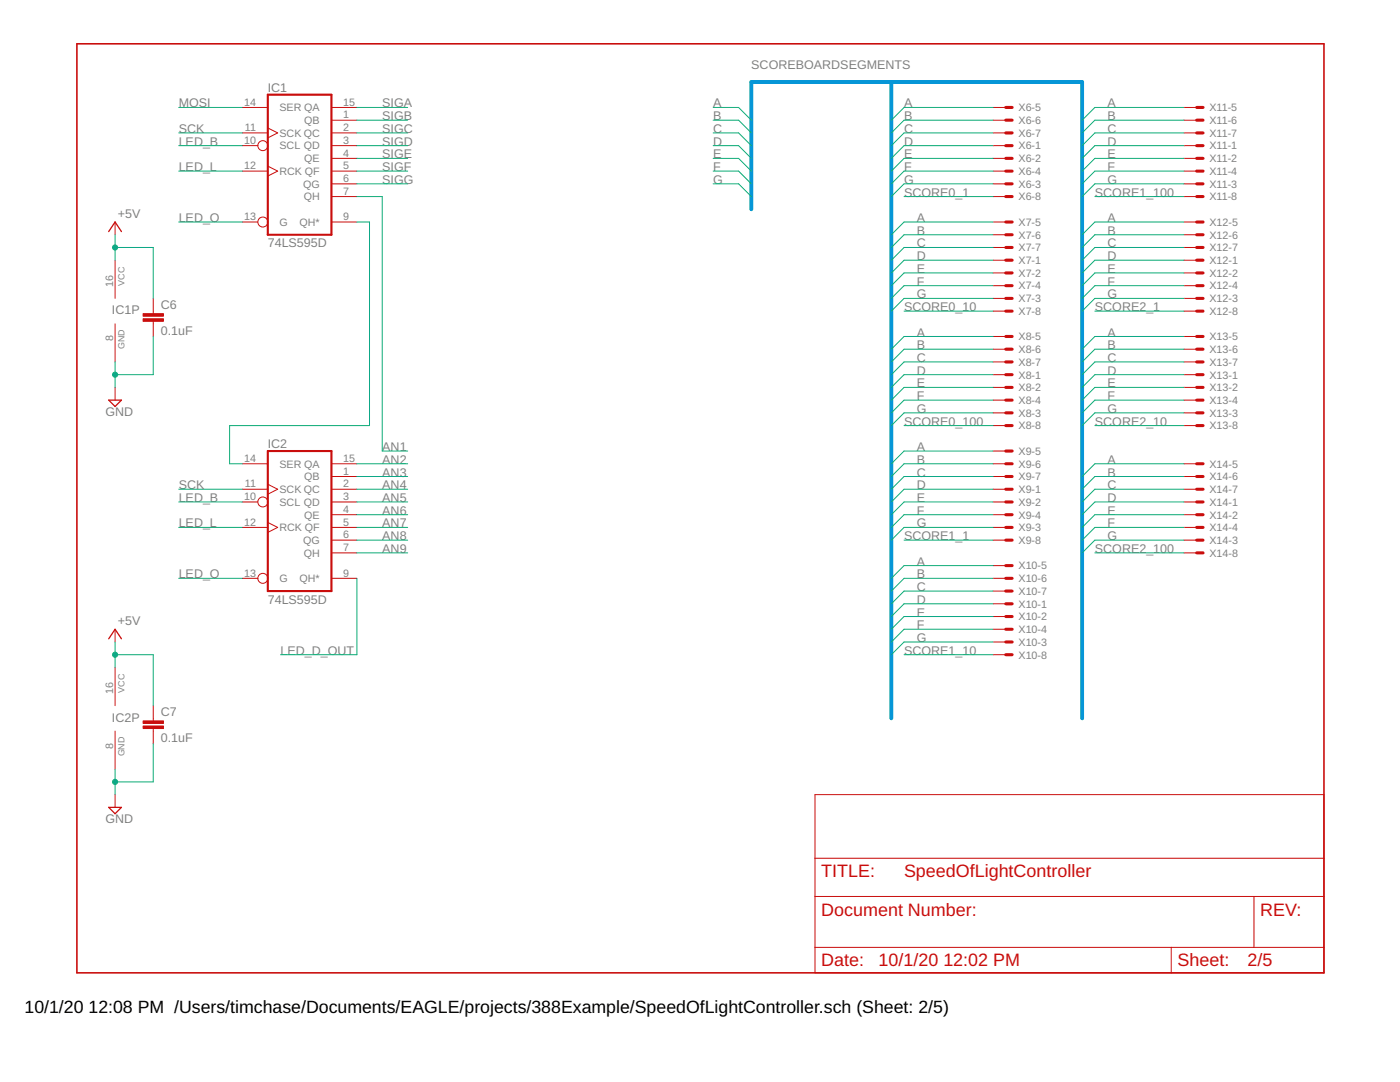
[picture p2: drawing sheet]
<svg xmlns="http://www.w3.org/2000/svg" width="279mm" height="216mm" viewBox="0 0 279 216" stroke-linecap="round" stroke-linejoin="round" font-family="sans-serif">
<path d="M15.3 8.7h248.9v185.4h-248.9z" fill="none" stroke="#c90d0c" stroke-width=".32"/>
<g fill="none" stroke="#c90d0c" stroke-width=".2">
<path d="M48.4 26.5h5M48.4 29.1h3.1M48.4 34.1h5M48.4 21.4h5M53.4 25.5l2 1-2 1M53.4 33.1l2 1-2 1M66.1 24h5.1M66.1 26.5h5.1M66.1 29.1h5.1M66.1 31.6h5.1M66.1 34.1h5.1M66.1 36.7h5.1"/>
<path d="M66.1 39.2h5.1M66.1 21.4h5.1M198.2 24h2.5M198.2 26.5h2.5M198.2 29.1h2.5M198.2 31.6h2.5M198.2 34.1h2.5M198.2 36.7h2.5M198.2 39.2h2.5M198.2 21.4h2.5M236.3 24h2.5M236.3 26.5h2.5"/>
<path d="M236.3 29.1h2.5M236.3 31.6h2.5M236.3 34.1h2.5M236.3 36.7h2.5M236.3 39.2h2.5M236.3 21.4h2.5M23 44.3v2.5M23 51.9v7.6M30.6 59.5v3.1M48.4 44.3h3.1M66.1 44.3h5.1M198.2 44.3h2.5"/>
<path d="M198.2 51.9h2.5M198.2 54.5h2.5M198.2 59.5h2.5M198.2 57h2.5M198.2 46.8h2.5M198.2 49.4h2.5M236.3 44.3h2.5M236.3 51.9h2.5M236.3 54.5h2.5M236.3 59.5h2.5M236.3 57h2.5M236.3 46.8h2.5"/>
<path d="M236.3 49.4h2.5M23 64.6v7.6M23 77.3v2.5M30.6 64.1v3M198.2 62.1h2.5M198.2 74.8h2.5M198.2 77.3h2.5M198.2 79.8h2.5M198.2 67.1h2.5M198.2 69.7h2.5M198.2 72.2h2.5M236.3 62.1h2.5"/>
<path d="M236.3 74.8h2.5M236.3 77.3h2.5M236.3 79.8h2.5M236.3 67.1h2.5M236.3 69.7h2.5M236.3 72.2h2.5M48.4 97.6h5M48.4 92.5h5M53.4 96.6l2 1-2 1M66.1 95.1h5.1M66.1 97.6h5.1M66.1 92.5h5.1"/>
<path d="M198.2 95.1h2.5M198.2 97.6h2.5M198.2 92.5h2.5M198.2 82.4h2.5M198.2 84.9h2.5M198.2 90h2.5M236.3 95.1h2.5M236.3 97.6h2.5M236.3 92.5h2.5M236.3 82.4h2.5M236.3 84.9h2.5M48.4 100.2h3.1"/>
<path d="M48.4 105.2h5M48.4 115.4h3.1M53.4 104.2l2 1-2 1M66.1 100.2h5.1M66.1 102.7h5.1M66.1 105.2h5.1M66.1 107.8h5.1M66.1 110.3h5.1M66.1 115.4h5.1M198.2 100.2h2.5M198.2 102.7h2.5M198.2 105.2h2.5"/>
<path d="M198.2 107.8h2.5M198.2 115.4h2.5M198.2 112.9h2.5M198.2 117.9h2.5M236.3 100.2h2.5M236.3 102.7h2.5M236.3 105.2h2.5M236.3 107.8h2.5M236.3 110.3h2.5M23 125.6v2.5M23 133.2v7.6M198.2 120.5h2.5"/>
<path d="M198.2 123h2.5M198.2 128.1h2.5M198.2 125.6h2.5M198.2 130.6h2.5M23 145.9v7.6M23 158.6v2.5M30.6 140.8v3M30.6 145.4v3M162.6 158.6h101.6v35.5h-101.6zM162.6 178.9h101.6M162.6 171.3h101.6M250.3 178.9v10.1"/>
<path d="M162.6 189h101.6M233.7 189v5.1"/>
<circle cx="52.5" cy="29.1" r=".99"/>
<circle cx="52.5" cy="44.3" r=".99"/>
<circle cx="52.5" cy="100.2" r=".99"/>
<circle cx="52.5" cy="115.4" r=".99"/>
</g>
<path d="M53.4 18.9h12.7v27.9h-12.7zM53.4 90h12.7v27.9h-12.7z" fill="none" stroke="#c90d0c" stroke-width=".42"/>
<g fill="none" stroke="#c90d0c" stroke-width=".61">
<path d="M200.7 29.1h1.3M200.7 31.6h1.3M200.7 36.7h1.3M200.7 34.1h1.3M200.7 21.4h1.3M200.7 24h1.3M200.7 26.5h1.3M200.7 39.2h1.3M238.8 29.1h1.3M238.8 31.6h1.3M238.8 36.7h1.3M238.8 34.1h1.3"/>
<path d="M238.8 21.4h1.3M238.8 24h1.3M238.8 26.5h1.3M238.8 39.2h1.3M200.7 51.9h1.3M200.7 54.5h1.3M200.7 59.5h1.3M200.7 57h1.3M200.7 44.3h1.3M200.7 46.8h1.3M200.7 49.4h1.3M238.8 51.9h1.3"/>
<path d="M238.8 54.5h1.3M238.8 59.5h1.3M238.8 57h1.3M238.8 44.3h1.3M238.8 46.8h1.3M238.8 49.4h1.3M200.7 62.1h1.3M200.7 74.8h1.3M200.7 77.3h1.3M200.7 79.8h1.3M200.7 67.1h1.3M200.7 69.7h1.3"/>
<path d="M200.7 72.2h1.3M238.8 62.1h1.3M238.8 74.8h1.3M238.8 77.3h1.3M238.8 79.8h1.3M238.8 67.1h1.3M238.8 69.7h1.3M238.8 72.2h1.3M200.7 82.4h1.3M200.7 84.9h1.3M200.7 97.6h1.3M200.7 90h1.3"/>
<path d="M200.7 92.5h1.3M200.7 95.1h1.3M238.8 82.4h1.3M238.8 84.9h1.3M238.8 97.6h1.3M238.8 92.5h1.3M238.8 95.1h1.3M200.7 100.2h1.3M200.7 105.2h1.3M200.7 102.7h1.3M200.7 107.8h1.3M200.7 112.9h1.3"/>
<path d="M200.7 115.4h1.3M200.7 117.9h1.3M238.8 100.2h1.3M238.8 105.2h1.3M238.8 102.7h1.3M238.8 107.8h1.3M238.8 110.3h1.3M200.7 120.5h1.3M200.7 123h1.3M200.7 128.1h1.3M200.7 125.6h1.3M200.7 130.6h1.3"/>
</g>
<g fill="#c90d0c" stroke="#c90d0c" stroke-width=".2">
<path d="M28.6 63.6h4v.5h-4z"/>
<path d="M28.6 62.6h4v.5h-4z"/>
<path d="M28.6 144.9h4v.5h-4z"/>
<path d="M28.6 143.8h4v.6h-4z"/>
</g>
<path d="M21.7 46.2l1.3-1.9 1.2 1.9M21.7 79.8h2.5l-1.2 1.3zM21.7 127.5l1.3-1.9 1.2 1.9M21.7 161.1h2.5l-1.2 1.3z" fill="none" stroke="#c90d0c" stroke-width=".25"/>
<path d="M177.9 16.4v126.9M149.9 41.8v-25.4h66.1v126.9" fill="none" stroke="#0696d7" stroke-width=".76"/>
<g fill="none" stroke="#0dab76" stroke-width=".2">
<path d="M35.7 21.4h12.7M35.7 26.5h12.7M35.7 29.1h12.7M35.7 34.1h12.7M71.2 21.4h10.2M71.2 26.5h10.2M71.2 24h10.2M71.2 29.1h10.2M71.2 31.6h10.2M71.2 34.1h10.2M71.2 39.2h5.1v50.8h5.1M71.2 36.7h10.2"/>
<path d="M142.3 21.4h5.1l2.5 2.6M142.3 26.5h5.1l2.5 2.6M142.3 24h5.1l2.5 2.5M142.3 29.1h5.1l2.5 2.5M142.3 31.6h5.1l2.5 2.5M142.3 34.1h5.1l2.5 2.6M142.3 36.7h5.1l2.5 2.5M180.4 39.2h17.8M198.2 21.4h-17.8l-2.5 2.6M198.2 26.5h-17.8l-2.5 2.6M198.2 24h-17.8l-2.5 2.5M198.2 29.1h-17.8l-2.5 2.5"/>
<path d="M198.2 31.6h-17.8l-2.5 2.5M198.2 34.1h-17.8l-2.5 2.6M198.2 36.7h-17.8l-2.5 2.5M218.5 39.2h17.8M236.3 21.4h-17.8l-2.5 2.6M236.3 26.5h-17.8l-2.5 2.6M236.3 24h-17.8l-2.5 2.5M236.3 29.1h-17.8l-2.5 2.5M236.3 31.6h-17.8l-2.5 2.5M236.3 34.1h-17.8l-2.5 2.6M236.3 36.7h-17.8l-2.5 2.5M23 49.4h7.6v10.1"/>
<path d="M23 46.8v5.1M35.7 44.3h12.7M71.2 44.3h2.5v40.6h-27.9v7.6h2.6M198.2 49.4h-17.8l-2.5 2.5M198.2 44.3h-17.8l-2.5 2.5M198.2 59.5h-17.8l-2.5 2.6M198.2 46.8h-17.8l-2.5 2.6M198.2 51.9h-17.8l-2.5 2.6M198.2 54.5h-17.8l-2.5 2.5M198.2 57h-17.8l-2.5 2.5M236.3 49.4h-17.8l-2.5 2.5M236.3 44.3h-17.8l-2.5 2.5"/>
<path d="M236.3 51.9h-17.8l-2.5 2.6M236.3 46.8h-17.8l-2.5 2.6M236.3 54.5h-17.8l-2.5 2.5M236.3 57h-17.8l-2.5 2.5M236.3 59.5h-17.8l-2.5 2.6M23 72.2v5.1M30.6 67.1v7.7h-7.6M180.4 62.1h17.8M198.2 67.1h-17.8l-2.5 2.6M198.2 69.7h-17.8l-2.5 2.5M198.2 72.2h-17.8l-2.5 2.6M198.2 74.8h-17.8l-2.5 2.5"/>
<path d="M198.2 77.3h-17.8l-2.5 2.5M198.2 79.8h-17.8l-2.5 2.6M218.5 62.1h17.8M236.3 67.1h-17.8l-2.5 2.6M236.3 74.8h-17.8l-2.5 2.5M236.3 69.7h-17.8l-2.5 2.5M236.3 77.3h-17.8l-2.5 2.5M236.3 72.2h-17.8l-2.5 2.6M236.3 79.8h-17.8l-2.5 2.6M35.7 97.6h12.7M71.2 97.6h10.2M71.2 95.1h10.2"/>
<path d="M71.2 92.5h10.2M180.4 84.9h17.8M198.2 97.6h-17.8l-2.5 2.6M198.2 95.1h-17.8l-2.5 2.5M198.2 90h-17.8l-2.5 2.5M198.2 82.4h-17.8l-2.5 2.5M198.2 92.5h-17.8l-2.5 2.6M218.5 84.9h17.8M236.3 97.6h-17.8l-2.5 2.6M236.3 95.1h-17.8l-2.5 2.5M236.3 92.5h-17.8l-2.5 2.6M236.3 82.4h-17.8l-2.5 2.5"/>
<path d="M35.7 100.2h12.7M35.7 105.2h12.7M35.7 115.4h12.7M71.2 115.4v15.2h-15.2M71.2 100.2h10.2M71.2 102.7h10.2M71.2 105.2h10.2M71.2 107.8h10.2M71.2 110.3h10.2M180.4 107.8h17.8M198.2 100.2h-17.8l-2.5 2.5M198.2 102.7h-17.8l-2.5 2.5"/>
<path d="M198.2 105.2h-17.8l-2.5 2.6M198.2 112.9h-17.8l-2.5 2.5M198.2 115.4h-17.8l-2.5 2.5M198.2 117.9h-17.8l-2.5 2.6M218.5 110.3h17.8M236.3 100.2h-17.8l-2.5 2.5M236.3 102.7h-17.8l-2.5 2.5M236.3 105.2h-17.8l-2.5 2.6M236.3 107.8h-17.8l-2.5 2.5M23 130.6h7.6v10.2M23 128.1v5.1M180.4 130.6h17.8"/>
<path d="M198.2 120.5h-17.8l-2.5 2.5M198.2 123h-17.8l-2.5 2.6M198.2 125.6h-17.8l-2.5 2.5M198.2 128.1h-17.8l-2.5 2.5M23 153.5v5.1M30.6 148.4v7.6h-7.6"/>
</g>
<g fill="#0dab76" stroke="#0dab76" stroke-width=".2">
<circle cx="23" cy="49.4" r=".51"/>
<circle cx="23" cy="130.6" r=".51"/>
<circle cx="23" cy="74.8" r=".51"/>
<circle cx="23" cy="156" r=".51"/>
</g>
<g font-size="3.6" fill="#c90d0c">
<text x="163.9" y="175.1">TITLE:</text>
<text x="180.4" y="175.1">SpeedOfLightController</text>
<text x="163.9" y="182.7">Document Number:</text>
<text x="251.5" y="182.7">REV:</text>
<text x="163.9" y="192.8">Date:</text>
<text x="175.3" y="192.8">10/1/20</text>
<text x="188.3" y="192.8">12:02 PM</text>
<text x="235" y="192.8">Sheet:</text>
<text x="249" y="192.8">2/5</text>
</g>
<g font-size="3.5">
<text x="4.9" y="202.2">10/1/20</text>
<text x="17.7" y="202.2">12:08 PM /Users/timchase/Documents/EAGLE/projects/388Example/SpeedOfLightController.sch (Sheet: 2/5)</text>
</g>
<g font-size="2.5" fill="#808080">
<text x="149.9" y="13.8">SCOREBOARDSEGMENTS</text>
<text x="35.7" y="21.4">MOSI</text>
<text x="53.4" y="18.3">IC1</text>
<text x="76.3" y="21.4">SIGA</text>
<text x="76.3" y="24">SIGB</text>
<text x="142.3" y="21.4">A</text>
<text x="142.3" y="24">B</text>
<text x="180.4" y="21.4">A</text>
<text x="180.4" y="24">B</text>
<text x="221" y="21.4">A</text>
<text x="221" y="24">B</text>
<text x="35.7" y="26.5">SCK</text>
<text x="35.7" y="29.1">LED_B</text>
<text x="76.3" y="26.5">SIGC</text>
<text x="76.3" y="29.1">SIGD</text>
<text x="142.3" y="26.5">C</text>
<text x="142.3" y="29.1">D</text>
<text x="180.4" y="26.5">C</text>
<text x="180.4" y="29.1">D</text>
<text x="221" y="26.5">C</text>
<text x="221" y="29.1">D</text>
<text x="35.7" y="34.1">LED_L</text>
<text x="76.3" y="31.6">SIGE</text>
<text x="76.3" y="34.1">SIGF</text>
<text x="142.3" y="31.6">E</text>
<text x="142.3" y="34.1">F</text>
<text x="180.4" y="31.6">E</text>
<text x="180.4" y="34.1">F</text>
<text x="221" y="31.6">E</text>
<text x="221" y="34.1">F</text>
<text x="76.3" y="36.7">SIGG</text>
<text x="142.3" y="36.7">G</text>
<text x="180.4" y="36.7">G</text>
<text x="180.4" y="39.2">SCORE0_1</text>
<text x="218.5" y="39.2">SCORE1_100</text>
<text x="221" y="36.7">G</text>
<text x="23.5" y="43.5">+5V</text>
<text x="35.7" y="44.3">LED_O</text>
<text x="183" y="44.3">A</text>
<text x="183" y="46.8">B</text>
<text x="221" y="44.3">A</text>
<text x="221" y="46.8">B</text>
<text x="53.4" y="49.4">74LS595D</text>
<text x="183" y="49.4">C</text>
<text x="183" y="51.9">D</text>
<text x="221" y="49.4">C</text>
<text x="221" y="51.9">D</text>
<text x="183" y="54.5">E</text>
<text x="183" y="57">F</text>
<text x="183" y="59.5">G</text>
<text x="221" y="54.5">E</text>
<text x="221" y="57">F</text>
<text x="221" y="59.5">G</text>
<text x="22.3" y="62.7">IC1P</text>
<text x="32.1" y="61.7">C6</text>
<text x="180.4" y="62.1">SCORE0_10</text>
<text x="218.5" y="62.1">SCORE2_1</text>
<text x="32.1" y="66.8">0.1uF</text>
<text x="183" y="67.2">A</text>
<text x="183" y="69.7">B</text>
<text x="221" y="67.2">A</text>
<text x="221" y="69.7">B</text>
<text x="183" y="72.2">C</text>
<text x="183" y="74.8">D</text>
<text x="183" y="77.3">E</text>
<text x="221" y="72.2">C</text>
<text x="221" y="74.8">D</text>
<text x="221" y="77.3">E</text>
<text x="21.1" y="83">GND</text>
<text x="183" y="79.8">F</text>
<text x="183" y="82.4">G</text>
<text x="221" y="79.8">F</text>
<text x="221" y="82.4">G</text>
<text x="53.4" y="89.4">IC2</text>
<text x="180.4" y="84.9">SCORE0_100</text>
<text x="218.5" y="84.9">SCORE2_10</text>
<text x="76.3" y="95.1">AN3</text>
<text x="76.3" y="90">AN1</text>
<text x="76.3" y="92.5">AN2</text>
<text x="183" y="90">A</text>
<text x="183" y="92.5">B</text>
<text x="183" y="95.1">C</text>
<text x="221" y="92.5">A</text>
<text x="221" y="95.1">B</text>
<text x="35.7" y="97.6">SCK</text>
<text x="35.7" y="100.2">LED_B</text>
<text x="76.3" y="97.6">AN4</text>
<text x="76.3" y="100.2">AN5</text>
<text x="183" y="97.6">D</text>
<text x="183" y="100.2">E</text>
<text x="221" y="97.6">C</text>
<text x="221" y="100.2">D</text>
<text x="35.7" y="105.2">LED_L</text>
<text x="76.3" y="102.7">AN6</text>
<text x="76.3" y="105.2">AN7</text>
<text x="76.3" y="107.8">AN8</text>
<text x="180.4" y="107.8">SCORE1_1</text>
<text x="183" y="102.7">F</text>
<text x="183" y="105.2">G</text>
<text x="221" y="102.7">E</text>
<text x="221" y="105.2">F</text>
<text x="221" y="107.8">G</text>
<text x="76.3" y="110.3">AN9</text>
<text x="183" y="112.9">A</text>
<text x="218.5" y="110.3">SCORE2_100</text>
<text x="35.7" y="115.4">LED_O</text>
<text x="183" y="115.4">B</text>
<text x="183" y="117.9">C</text>
<text x="23.5" y="124.8">+5V</text>
<text x="53.4" y="120.5">74LS595D</text>
<text x="183" y="120.5">D</text>
<text x="183" y="123">E</text>
<text x="183" y="125.6">F</text>
<text x="56" y="130.6">LED_D_OUT</text>
<text x="180.4" y="130.6">SCORE1_10</text>
<text x="183" y="128.1">G</text>
<text x="22.3" y="144">IC2P</text>
<text x="32.1" y="143">C7</text>
<text x="32.1" y="148">0.1uF</text>
<text x="21.1" y="164.3">GND</text>
</g>
<g font-size="2.1" fill="#808080">
<text x="48.7" y="21.1">14</text>
<text x="55.8" y="22.2">SER QA</text>
<text x="68.5" y="23.6">1</text>
<text x="68.5" y="21.1">15</text>
<text x="203.3" y="22.2">X6-5</text>
<text x="241.4" y="22.2">X11-5</text>
<text x="48.7" y="28.7">10</text>
<text x="48.9" y="26.2">11</text>
<text x="55.8" y="29.8">SCL QD</text>
<text x="55.8" y="27.3">SCK QC</text>
<text x="60.7" y="24.7">QB</text>
<text x="68.5" y="26.2">2</text>
<text x="68.5" y="28.7">3</text>
<text x="203.3" y="29.8">X6-1</text>
<text x="203.3" y="24.7">X6-6</text>
<text x="203.3" y="27.3">X6-7</text>
<text x="241.4" y="29.8">X11-1</text>
<text x="241.4" y="24.7">X11-6</text>
<text x="241.4" y="27.3">X11-7</text>
<text x="48.7" y="33.8">12</text>
<text x="55.8" y="34.9">RCK QF</text>
<text x="60.7" y="32.4">QE</text>
<text x="68.5" y="31.2">4</text>
<text x="68.5" y="33.8">5</text>
<text x="203.3" y="32.4">X6-2</text>
<text x="203.3" y="34.9">X6-4</text>
<text x="241.4" y="32.4">X11-2</text>
<text x="241.4" y="34.9">X11-4</text>
<text x="60.5" y="37.4">QG</text>
<text x="60.6" y="40">QH</text>
<text x="68.5" y="36.3">6</text>
<text x="68.5" y="38.9">7</text>
<text x="203.3" y="37.4">X6-3</text>
<text x="203.3" y="40">X6-8</text>
<text x="241.4" y="37.4">X11-3</text>
<text x="241.4" y="40">X11-8</text>
<text x="48.7" y="43.9">13</text>
<text x="55.8" y="45.1">G</text>
<text x="59.8" y="45.1">QH*</text>
<text x="68.5" y="43.9">9</text>
<text x="203.3" y="45.1">X7-5</text>
<text x="203.3" y="47.6">X7-6</text>
<text x="241.4" y="45.1">X12-5</text>
<text x="241.4" y="47.6">X12-6</text>
<text x="203.3" y="52.7">X7-1</text>
<text x="203.3" y="50.1">X7-7</text>
<text x="241.4" y="52.7">X12-1</text>
<text x="241.4" y="50.1">X12-7</text>
<text x="22.6" y="57.2" transform="rotate(-90 22.6 57.2)">16</text>
<text x="203.3" y="55.2">X7-2</text>
<text x="203.3" y="57.8">X7-4</text>
<text x="241.4" y="55.2">X12-2</text>
<text x="241.4" y="57.8">X12-4</text>
<text x="203.3" y="60.3">X7-3</text>
<text x="203.3" y="62.8">X7-8</text>
<text x="241.4" y="60.3">X12-3</text>
<text x="241.4" y="62.8">X12-8</text>
<text x="22.6" y="68.1" transform="rotate(-90 22.6 68.1)">8</text>
<text x="203.3" y="67.9">X8-5</text>
<text x="203.3" y="70.5">X8-6</text>
<text x="241.4" y="67.9">X13-5</text>
<text x="241.4" y="70.5">X13-6</text>
<text x="203.3" y="75.5">X8-1</text>
<text x="203.3" y="73">X8-7</text>
<text x="241.4" y="75.5">X13-1</text>
<text x="241.4" y="73">X13-7</text>
<text x="203.3" y="78.1">X8-2</text>
<text x="203.3" y="83.1">X8-3</text>
<text x="203.3" y="80.6">X8-4</text>
<text x="241.4" y="78.1">X13-2</text>
<text x="241.4" y="83.1">X13-3</text>
<text x="241.4" y="80.6">X13-4</text>
<text x="203.3" y="85.7">X8-8</text>
<text x="241.4" y="85.7">X13-8</text>
<text x="48.7" y="92.2">14</text>
<text x="55.8" y="93.3">SER QA</text>
<text x="60.7" y="95.8">QB</text>
<text x="68.5" y="94.7">1</text>
<text x="68.5" y="92.2">15</text>
<text x="203.3" y="90.8">X9-5</text>
<text x="203.3" y="93.3">X9-6</text>
<text x="203.3" y="95.8">X9-7</text>
<text x="241.4" y="93.3">X14-5</text>
<text x="241.4" y="95.8">X14-6</text>
<text x="48.7" y="99.8">10</text>
<text x="48.9" y="97.3">11</text>
<text x="55.8" y="100.9">SCL QD</text>
<text x="55.8" y="98.4">SCK QC</text>
<text x="68.5" y="97.3">2</text>
<text x="68.5" y="99.8">3</text>
<text x="203.3" y="98.4">X9-1</text>
<text x="203.3" y="100.9">X9-2</text>
<text x="241.4" y="100.9">X14-1</text>
<text x="241.4" y="98.4">X14-7</text>
<text x="48.7" y="104.9">12</text>
<text x="55.8" y="106">RCK QF</text>
<text x="60.7" y="103.5">QE</text>
<text x="68.5" y="102.3">4</text>
<text x="68.5" y="104.9">5</text>
<text x="68.5" y="107.4">6</text>
<text x="203.3" y="106">X9-3</text>
<text x="203.3" y="103.5">X9-4</text>
<text x="241.4" y="103.5">X14-2</text>
<text x="241.4" y="106">X14-4</text>
<text x="60.5" y="108.5">QG</text>
<text x="60.6" y="111.1">QH</text>
<text x="68.5" y="110">7</text>
<text x="203.3" y="108.5">X9-8</text>
<text x="203.3" y="113.6">X10-5</text>
<text x="241.4" y="108.5">X14-3</text>
<text x="241.4" y="111.1">X14-8</text>
<text x="48.7" y="115">13</text>
<text x="55.8" y="116.2">G</text>
<text x="59.8" y="116.2">QH*</text>
<text x="68.5" y="115">9</text>
<text x="203.3" y="116.2">X10-6</text>
<text x="203.3" y="118.7">X10-7</text>
<text x="203.3" y="121.2">X10-1</text>
<text x="203.3" y="123.8">X10-2</text>
<text x="203.3" y="128.9">X10-3</text>
<text x="203.3" y="126.3">X10-4</text>
<text x="203.3" y="131.4">X10-8</text>
<text x="22.6" y="138.5" transform="rotate(-90 22.6 138.5)">16</text>
<text x="22.6" y="149.4" transform="rotate(-90 22.6 149.4)">8</text>
</g>
<g font-size="1.8" fill="#808080">
<text x="24.9" y="57" transform="rotate(-90 24.9 57)">VCC</text>
<text x="24.9" y="69.7" transform="rotate(-90 24.9 69.7)">GND</text>
<text x="24.9" y="138.3" transform="rotate(-90 24.9 138.3)">VCC</text>
<text x="24.9" y="151" transform="rotate(-90 24.9 151)">GND</text>
</g>
</svg>
